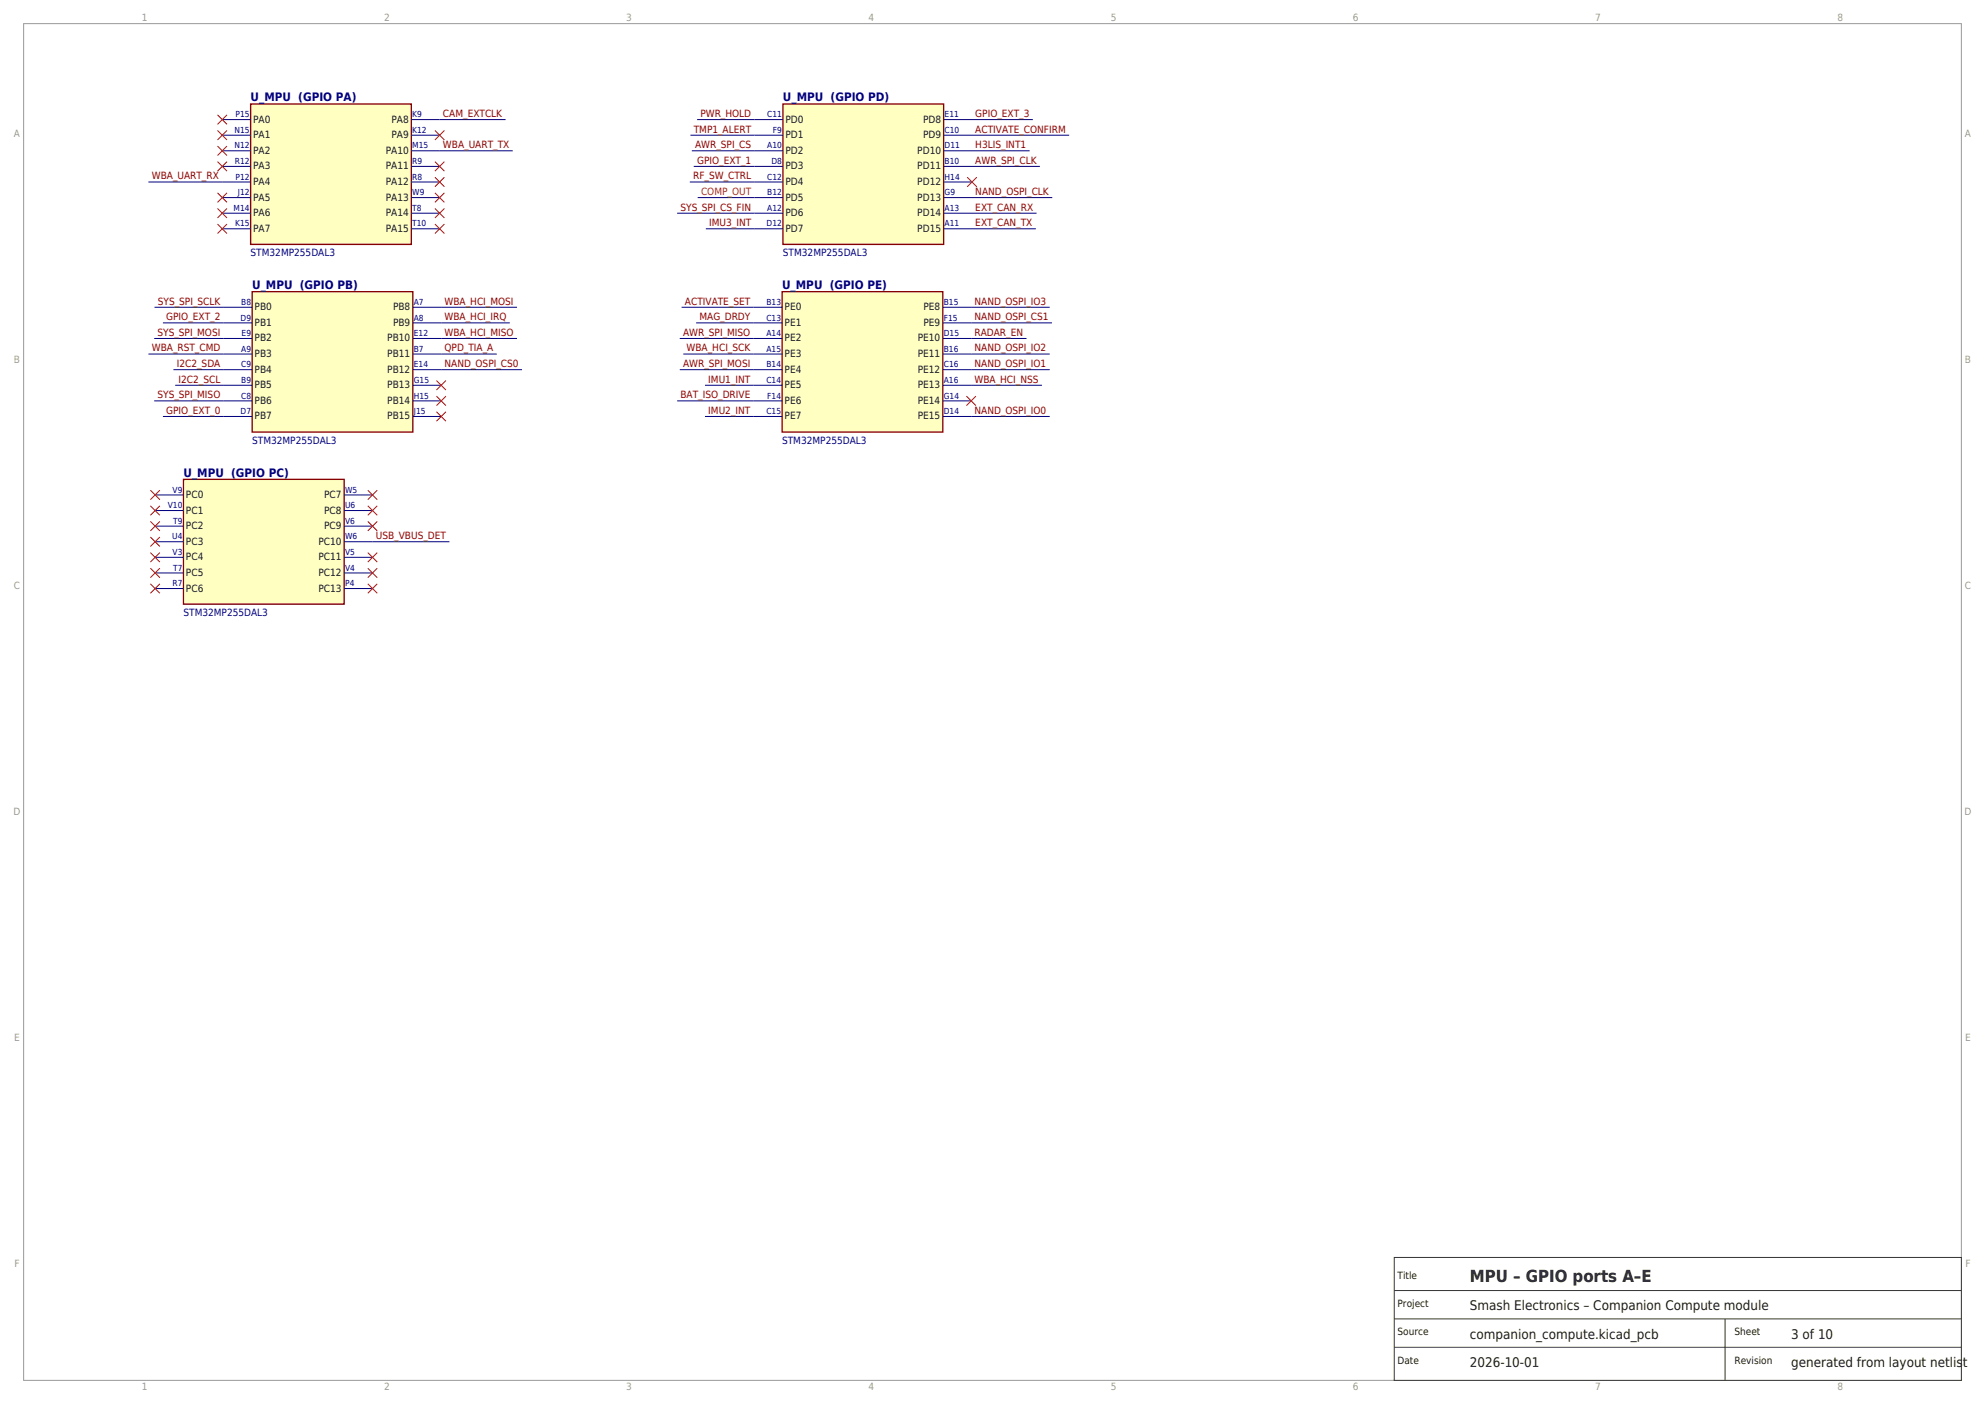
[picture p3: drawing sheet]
<svg xmlns="http://www.w3.org/2000/svg" width="420mm" height="297mm" viewBox="0 0 420 297" stroke-linecap="round" stroke-linejoin="round" font-family="sans-serif">
<path d="M5 5h410v287h-410z" fill="none" stroke="#999" stroke-width=".21"/>
<path d="M295 266h120v26h-120z" fill-rule="evenodd" fill="#fff" stroke="#333" stroke-width=".21"/>
<path d="M295 279h120M295 273h120M365 279v13M295 285h120" fill="none" stroke="#333" stroke-width=".21"/>
<path d="M53 22h34v29.7h-34z" fill-rule="evenodd" fill="#ffffc2" stroke="#850000" stroke-width=".28"/>
<g fill="none" stroke="#000080" stroke-width=".21">
<path d="M31.4 38.5h21.6M47 25.3h6M47 28.6h6M47 31.9h6M47 35.2h6M87 25.3h20M87 28.6h6M87 31.9h21.5M87 35.2h6M87 38.5h6M47 41.8h6M47 45.1h6"/>
<path d="M47 48.4h6M87 41.8h6M87 45.1h6M87 48.4h6"/>
</g>
<g fill="none" stroke="#d90000" stroke-width=".21">
<path d="M46 24.3l2 2M46 27.6l2 2M46 30.9l2 2M46 34.2l2 2M48 24.3l-2 2M48 27.6l-2 2M48 30.9l-2 2M48 34.2l-2 2M92 27.6l2 2M92 34.2l2 2M92 37.5l2 2M94 27.6l-2 2"/>
<path d="M94 34.2l-2 2M94 37.5l-2 2M46 40.8l2 2M46 44.1l2 2M46 47.4l2 2M48 40.8l-2 2M48 44.1l-2 2M48 47.4l-2 2M92 40.8l2 2M92 44.1l2 2M92 47.4l2 2M94 40.8l-2 2"/>
<path d="M94 44.1l-2 2M94 47.4l-2 2"/>
</g>
<path d="M53.4 61.7h34v29.7h-34z" fill-rule="evenodd" fill="#ffffc2" stroke="#850000" stroke-width=".28"/>
<g fill="none" stroke="#000080" stroke-width=".21">
<path d="M31.4 74.9h22M32.6 71.6h20.8M32.7 65h20.7M34.5 68.3h18.9M36.7 78.2h16.7M87.4 65h22M87.4 68.3h20.5M87.4 71.6h22M87.4 74.9h17.7M87.4 78.2h23.1M32.6 84.8h20.8M34.5 88.1h18.9"/>
<path d="M37.1 81.5h16.3M87.4 81.5h6M87.4 84.8h6M87.4 88.1h6"/>
</g>
<path d="M92.4 80.5l2 2M92.4 83.8l2 2M92.4 87.1l2 2M94.4 80.5l-2 2M94.4 83.8l-2 2M94.4 87.1l-2 2" fill="none" stroke="#d90000" stroke-width=".21"/>
<path d="M38.8 101.4h34v26.4h-34z" fill-rule="evenodd" fill="#ffffc2" stroke="#850000" stroke-width=".28"/>
<g fill="none" stroke="#000080" stroke-width=".21">
<path d="M32.8 104.7h6M32.8 108h6M32.8 111.3h6M32.8 114.6h6M32.8 117.9h6M72.8 104.7h6M72.8 108h6M72.8 111.3h6M72.8 114.6h22.3M72.8 117.9h6M32.8 121.2h6M32.8 124.5h6"/>
<path d="M72.8 121.2h6M72.8 124.5h6"/>
</g>
<g fill="none" stroke="#d90000" stroke-width=".21">
<path d="M31.8 103.7l2 2M31.8 107l2 2M31.8 110.3l2 2M31.8 113.6l2 2M31.8 116.9l2 2M33.8 103.7l-2 2M33.8 107l-2 2M33.8 110.3l-2 2M33.8 113.6l-2 2M33.8 116.9l-2 2M77.8 103.7l2 2M77.8 107l2 2"/>
<path d="M77.8 110.3l2 2M77.8 116.9l2 2M79.8 103.7l-2 2M79.8 107l-2 2M79.8 110.3l-2 2M79.8 116.9l-2 2M31.8 120.2l2 2M31.8 123.5l2 2M33.8 120.2l-2 2M33.8 123.5l-2 2M77.8 120.2l2 2M77.8 123.5l2 2"/>
<path d="M79.8 120.2l-2 2M79.8 123.5l-2 2"/>
</g>
<path d="M165.7 22h34v29.7h-34z" fill-rule="evenodd" fill="#ffffc2" stroke="#850000" stroke-width=".28"/>
<g fill="none" stroke="#000080" stroke-width=".21">
<path d="M146 38.5h19.7M146.1 28.6h19.6M146.4 31.9h19.3M146.8 35.2h18.9M147.5 25.3h18.2M199.7 25.3h18.8M199.7 28.6h26.5M199.7 31.9h18.2M199.7 35.2h20.3M199.7 38.5h6M143.3 45.1h22.4M147.6 41.8h18.1"/>
<path d="M149.3 48.4h16.4M199.7 41.8h23M199.7 45.1h19.6M199.7 48.4h19.5"/>
</g>
<path d="M204.7 37.5l2 2M206.7 37.5l-2 2" fill="none" stroke="#d90000" stroke-width=".21"/>
<path d="M165.5 61.7h34v29.7h-34z" fill-rule="evenodd" fill="#ffffc2" stroke="#850000" stroke-width=".28"/>
<g fill="none" stroke="#000080" stroke-width=".21">
<path d="M143.8 71.6h21.7M143.8 78.2h21.7M144.2 65h21.3M144.6 74.9h20.9M147.3 68.3h18.2M199.5 65h22.6M199.5 68.3h23.1M199.5 71.6h17.7M199.5 74.9h22.6M199.5 78.2h22.6M143.3 84.8h22.2M149.2 81.5h16.3"/>
<path d="M149.2 88.1h16.3M199.5 81.5h21M199.5 84.8h6M199.5 88.1h22.6"/>
</g>
<path d="M204.5 83.8l2 2M206.5 83.8l-2 2" fill="none" stroke="#d90000" stroke-width=".21"/>
<text font-size="3.5" fill="#1a1a1a" x="311" y="271.2">MPU – GPIO ports A–E</text>
<g font-size="2.8" fill="#1a1a1a">
<text x="311" y="277.2">Smash Electronics – Companion Compute module</text>
<text x="311" y="283.2">companion_compute.kicad_pcb</text>
<text x="379" y="283.2">3 of 10</text>
<text x="311" y="289.2">2026-10-01</text>
<text x="379" y="289.2">generated from layout netlist</text>
</g>
<g font-size="2.5" fill="#000080">
<text x="53" y="21.5">U_MPU (GPIO PA)</text>
<text x="165.7" y="21.5">U_MPU (GPIO PD)</text>
<text x="53.4" y="61.2">U_MPU (GPIO PB)</text>
<text x="165.5" y="61.2">U_MPU (GPIO PE)</text>
<text x="38.8" y="100.9">U_MPU (GPIO PC)</text>
</g>
<g font-size="2.1" fill="#999">
<text x="30" y="4.5">1</text>
<text x="81.3" y="4.5">2</text>
<text x="132.5" y="4.5">3</text>
<text x="183.8" y="4.5">4</text>
<text x="235" y="4.5">5</text>
<text x="286.3" y="4.5">6</text>
<text x="337.5" y="4.5">7</text>
<text x="388.8" y="4.5">8</text>
<text x="2.9" y="28.9">A</text>
<text x="415.8" y="28.9">A</text>
<text x="2.9" y="76.8">B</text>
<text x="415.8" y="76.8">B</text>
<text x="2.9" y="124.6">C</text>
<text x="415.7" y="124.6">C</text>
<text x="2.9" y="172.4">D</text>
<text x="415.7" y="172.4">D</text>
<text x="3" y="220.2">E</text>
<text x="415.8" y="220.2">E</text>
<text x="3" y="268.1">F</text>
<text x="415.9" y="268.1">F</text>
<text x="30" y="294.1">1</text>
<text x="81.3" y="294.1">2</text>
<text x="132.5" y="294.1">3</text>
<text x="183.8" y="294.1">4</text>
<text x="235" y="294.1">5</text>
<text x="286.3" y="294.1">6</text>
<text x="337.5" y="294.1">7</text>
<text x="388.8" y="294.1">8</text>
</g>
<g font-size="2.1" fill="#1a1a1a">
<text x="53.6" y="25.9">PA0</text>
<text x="53.6" y="29.2">PA1</text>
<text x="82.8" y="25.9">PA8</text>
<text x="82.8" y="29.2">PA9</text>
<text x="166.2" y="25.9">PD0</text>
<text x="166.2" y="29.2">PD1</text>
<text x="195.3" y="25.9">PD8</text>
<text x="195.3" y="29.2">PD9</text>
<text x="53.6" y="32.5">PA2</text>
<text x="53.6" y="35.8">PA3</text>
<text x="81.6" y="32.5">PA10</text>
<text x="81.6" y="35.8">PA11</text>
<text x="166.2" y="32.5">PD2</text>
<text x="166.2" y="35.8">PD3</text>
<text x="194.1" y="32.5">PD10</text>
<text x="194.1" y="35.8">PD11</text>
<text x="53.6" y="39.1">PA4</text>
<text x="81.6" y="39.1">PA12</text>
<text x="166.2" y="39.1">PD4</text>
<text x="194.1" y="39.1">PD12</text>
<text x="53.6" y="42.4">PA5</text>
<text x="53.6" y="45.7">PA6</text>
<text x="81.6" y="42.4">PA13</text>
<text x="81.6" y="45.7">PA14</text>
<text x="166.2" y="42.4">PD5</text>
<text x="166.2" y="45.7">PD6</text>
<text x="194.1" y="42.4">PD13</text>
<text x="194.1" y="45.7">PD14</text>
<text x="53.6" y="49">PA7</text>
<text x="81.6" y="49">PA15</text>
<text x="166.2" y="49">PD7</text>
<text x="194.1" y="49">PD15</text>
<text x="53.9" y="65.6">PB0</text>
<text x="83.2" y="65.6">PB8</text>
<text x="166" y="65.6">PE0</text>
<text x="195.4" y="65.6">PE8</text>
<text x="53.9" y="68.9">PB1</text>
<text x="83.2" y="68.9">PB9</text>
<text x="166" y="68.9">PE1</text>
<text x="195.4" y="68.9">PE9</text>
<text x="53.9" y="72.2">PB2</text>
<text x="53.9" y="75.5">PB3</text>
<text x="81.9" y="72.2">PB10</text>
<text x="81.9" y="75.5">PB11</text>
<text x="166" y="72.2">PE2</text>
<text x="166" y="75.5">PE3</text>
<text x="194.2" y="72.2">PE10</text>
<text x="194.2" y="75.5">PE11</text>
<text x="53.9" y="78.8">PB4</text>
<text x="53.9" y="82.1">PB5</text>
<text x="81.9" y="78.8">PB12</text>
<text x="81.9" y="82.1">PB13</text>
<text x="166" y="78.8">PE4</text>
<text x="166" y="82.1">PE5</text>
<text x="194.2" y="78.8">PE12</text>
<text x="194.2" y="82.1">PE13</text>
<text x="53.9" y="85.4">PB6</text>
<text x="53.9" y="88.7">PB7</text>
<text x="81.9" y="85.4">PB14</text>
<text x="81.9" y="88.7">PB15</text>
<text x="166" y="85.4">PE6</text>
<text x="166" y="88.7">PE7</text>
<text x="194.2" y="85.4">PE14</text>
<text x="194.2" y="88.7">PE15</text>
<text x="39.4" y="105.3">PC0</text>
<text x="68.6" y="105.3">PC7</text>
<text x="39.4" y="108.6">PC1</text>
<text x="39.4" y="111.9">PC2</text>
<text x="68.6" y="108.6">PC8</text>
<text x="68.6" y="111.9">PC9</text>
<text x="39.4" y="115.2">PC3</text>
<text x="39.4" y="118.5">PC4</text>
<text x="67.4" y="115.2">PC10</text>
<text x="67.4" y="118.5">PC11</text>
<text x="39.4" y="121.8">PC5</text>
<text x="39.4" y="125.1">PC6</text>
<text x="67.4" y="121.8">PC12</text>
<text x="67.4" y="125.1">PC13</text>
<text x="295.7" y="270.5">Title</text>
<text x="295.7" y="276.5">Project</text>
<text x="295.7" y="282.5">Source</text>
<text x="367" y="282.5">Sheet</text>
<text x="295.7" y="288.5">Date</text>
<text x="367" y="288.5">Revision</text>
</g>
<g font-size="2.1" fill="#8c0000">
<text x="93.7" y="24.7">CAM_EXTCLK</text>
<text x="146.8" y="28">TMP1_ALERT</text>
<text x="148.2" y="24.7">PWR_HOLD</text>
<text x="206.4" y="24.7">GPIO_EXT_3</text>
<text x="206.4" y="28">ACTIVATE_CONFIRM</text>
<text x="93.7" y="31.3">WBA_UART_TX</text>
<text x="147.1" y="31.3">AWR_SPI_CS</text>
<text x="147.5" y="34.6">GPIO_EXT_1</text>
<text x="206.4" y="31.3">H3LIS_INT1</text>
<text x="206.4" y="34.6">AWR_SPI_CLK</text>
<text x="32.1" y="37.9">WBA_UART_RX</text>
<text x="146.7" y="37.9">RF_SW_CTRL</text>
<text x="206.4" y="41.2">NAND_OSPI_CLK</text>
<text x="144" y="44.5">SYS_SPI_CS_FIN</text>
<text x="150" y="47.8">IMU3_INT</text>
<text x="206.4" y="44.5">EXT_CAN_RX</text>
<text x="206.4" y="47.8">EXT_CAN_TX</text>
<text x="33.4" y="64.4">SYS_SPI_SCLK</text>
<text x="94.1" y="64.4">WBA_HCI_MOSI</text>
<text x="144.9" y="64.4">ACTIVATE_SET</text>
<text x="206.2" y="64.4">NAND_OSPI_IO3</text>
<text x="33.3" y="71">SYS_SPI_MOSI</text>
<text x="35.2" y="67.7">GPIO_EXT_2</text>
<text x="94.1" y="67.7">WBA_HCI_IRQ</text>
<text x="94.1" y="71">WBA_HCI_MISO</text>
<text x="144.5" y="71">AWR_SPI_MISO</text>
<text x="148" y="67.7">MAG_DRDY</text>
<text x="206.2" y="67.7">NAND_OSPI_CS1</text>
<text x="206.2" y="71">RADAR_EN</text>
<text x="32.1" y="74.3">WBA_RST_CMD</text>
<text x="37.4" y="77.6">I2C2_SDA</text>
<text x="94.1" y="74.3">QPD_TIA_A</text>
<text x="94.1" y="77.6">NAND_OSPI_CS0</text>
<text x="144.5" y="77.6">AWR_SPI_MOSI</text>
<text x="145.3" y="74.3">WBA_HCI_SCK</text>
<text x="206.2" y="74.3">NAND_OSPI_IO2</text>
<text x="206.2" y="77.6">NAND_OSPI_IO1</text>
<text x="37.8" y="80.9">I2C2_SCL</text>
<text x="149.9" y="80.9">IMU1_INT</text>
<text x="206.2" y="80.9">WBA_HCI_NSS</text>
<text x="33.3" y="84.2">SYS_SPI_MISO</text>
<text x="35.2" y="87.5">GPIO_EXT_0</text>
<text x="144" y="84.2">BAT_ISO_DRIVE</text>
<text x="149.9" y="87.5">IMU2_INT</text>
<text x="206.2" y="87.5">NAND_OSPI_IO0</text>
<text x="79.5" y="114">USB_VBUS_DET</text>
</g>
<text font-size="2.1" fill="#bf4000" x="148.3" y="41.2">COMP_OUT</text>
<g font-size="2.1" fill="#000080">
<text x="53" y="54.2">STM32MP255DAL3</text>
<text x="165.7" y="54.2">STM32MP255DAL3</text>
<text x="53.4" y="93.9">STM32MP255DAL3</text>
<text x="165.5" y="93.9">STM32MP255DAL3</text>
<text x="38.8" y="130.3">STM32MP255DAL3</text>
</g>
<g font-size="1.8" fill="#000080">
<text x="49.6" y="28.1">N15</text>
<text x="49.8" y="24.8">P15</text>
<text x="87.2" y="24.8">K9</text>
<text x="87.2" y="28.1">K12</text>
<text x="162.3" y="24.8">C11</text>
<text x="163.5" y="28.1">F9</text>
<text x="199.9" y="24.8">E11</text>
<text x="199.9" y="28.1">C10</text>
<text x="49.6" y="31.4">N12</text>
<text x="49.7" y="34.7">R12</text>
<text x="87.2" y="31.4">M15</text>
<text x="87.2" y="34.7">R9</text>
<text x="162.3" y="31.4">A10</text>
<text x="163.2" y="34.7">D8</text>
<text x="199.9" y="31.4">D11</text>
<text x="199.9" y="34.7">B10</text>
<text x="49.8" y="38">P12</text>
<text x="50.3" y="41.3">J12</text>
<text x="87.2" y="38">R8</text>
<text x="87.2" y="41.3">W9</text>
<text x="162.3" y="38">C12</text>
<text x="162.3" y="41.3">B12</text>
<text x="199.9" y="38">H14</text>
<text x="199.9" y="41.3">G9</text>
<text x="49.4" y="44.6">M14</text>
<text x="49.8" y="47.9">K15</text>
<text x="87.2" y="44.6">T8</text>
<text x="87.2" y="47.9">T10</text>
<text x="162.2" y="47.9">D12</text>
<text x="162.3" y="44.6">A12</text>
<text x="199.9" y="44.6">A13</text>
<text x="199.9" y="47.9">A11</text>
<text x="51" y="64.5">B8</text>
<text x="87.6" y="64.5">A7</text>
<text x="162.2" y="64.5">B13</text>
<text x="199.7" y="64.5">B15</text>
<text x="50.9" y="67.8">D9</text>
<text x="51.1" y="71.1">E9</text>
<text x="87.6" y="67.8">A8</text>
<text x="87.6" y="71.1">E12</text>
<text x="162.1" y="67.8">C13</text>
<text x="162.2" y="71.1">A14</text>
<text x="199.7" y="67.8">F15</text>
<text x="199.7" y="71.1">D15</text>
<text x="51" y="77.7">C9</text>
<text x="51" y="74.4">A9</text>
<text x="87.6" y="74.4">B7</text>
<text x="87.6" y="77.7">E14</text>
<text x="162.2" y="77.7">B14</text>
<text x="162.2" y="74.4">A15</text>
<text x="199.7" y="74.4">B16</text>
<text x="199.7" y="77.7">C16</text>
<text x="51" y="81">B9</text>
<text x="87.6" y="81">G15</text>
<text x="162.1" y="81">C14</text>
<text x="199.7" y="81">A16</text>
<text x="50.9" y="87.6">D7</text>
<text x="51" y="84.3">C8</text>
<text x="87.6" y="84.3">H15</text>
<text x="87.6" y="87.6">J15</text>
<text x="162.1" y="87.6">C15</text>
<text x="162.3" y="84.3">F14</text>
<text x="199.7" y="84.3">G14</text>
<text x="199.7" y="87.6">D14</text>
<text x="35.5" y="107.5">V10</text>
<text x="36.5" y="104.2">V9</text>
<text x="73" y="104.2">W5</text>
<text x="73" y="107.5">U6</text>
<text x="36.6" y="110.8">T9</text>
<text x="73" y="110.8">V6</text>
<text x="36.4" y="114.1">U4</text>
<text x="36.5" y="117.4">V3</text>
<text x="73" y="114.1">W6</text>
<text x="73" y="117.4">V5</text>
<text x="36.5" y="124">R7</text>
<text x="36.6" y="120.7">T7</text>
<text x="73" y="120.7">V4</text>
<text x="73" y="124">P4</text>
</g>
</svg>
